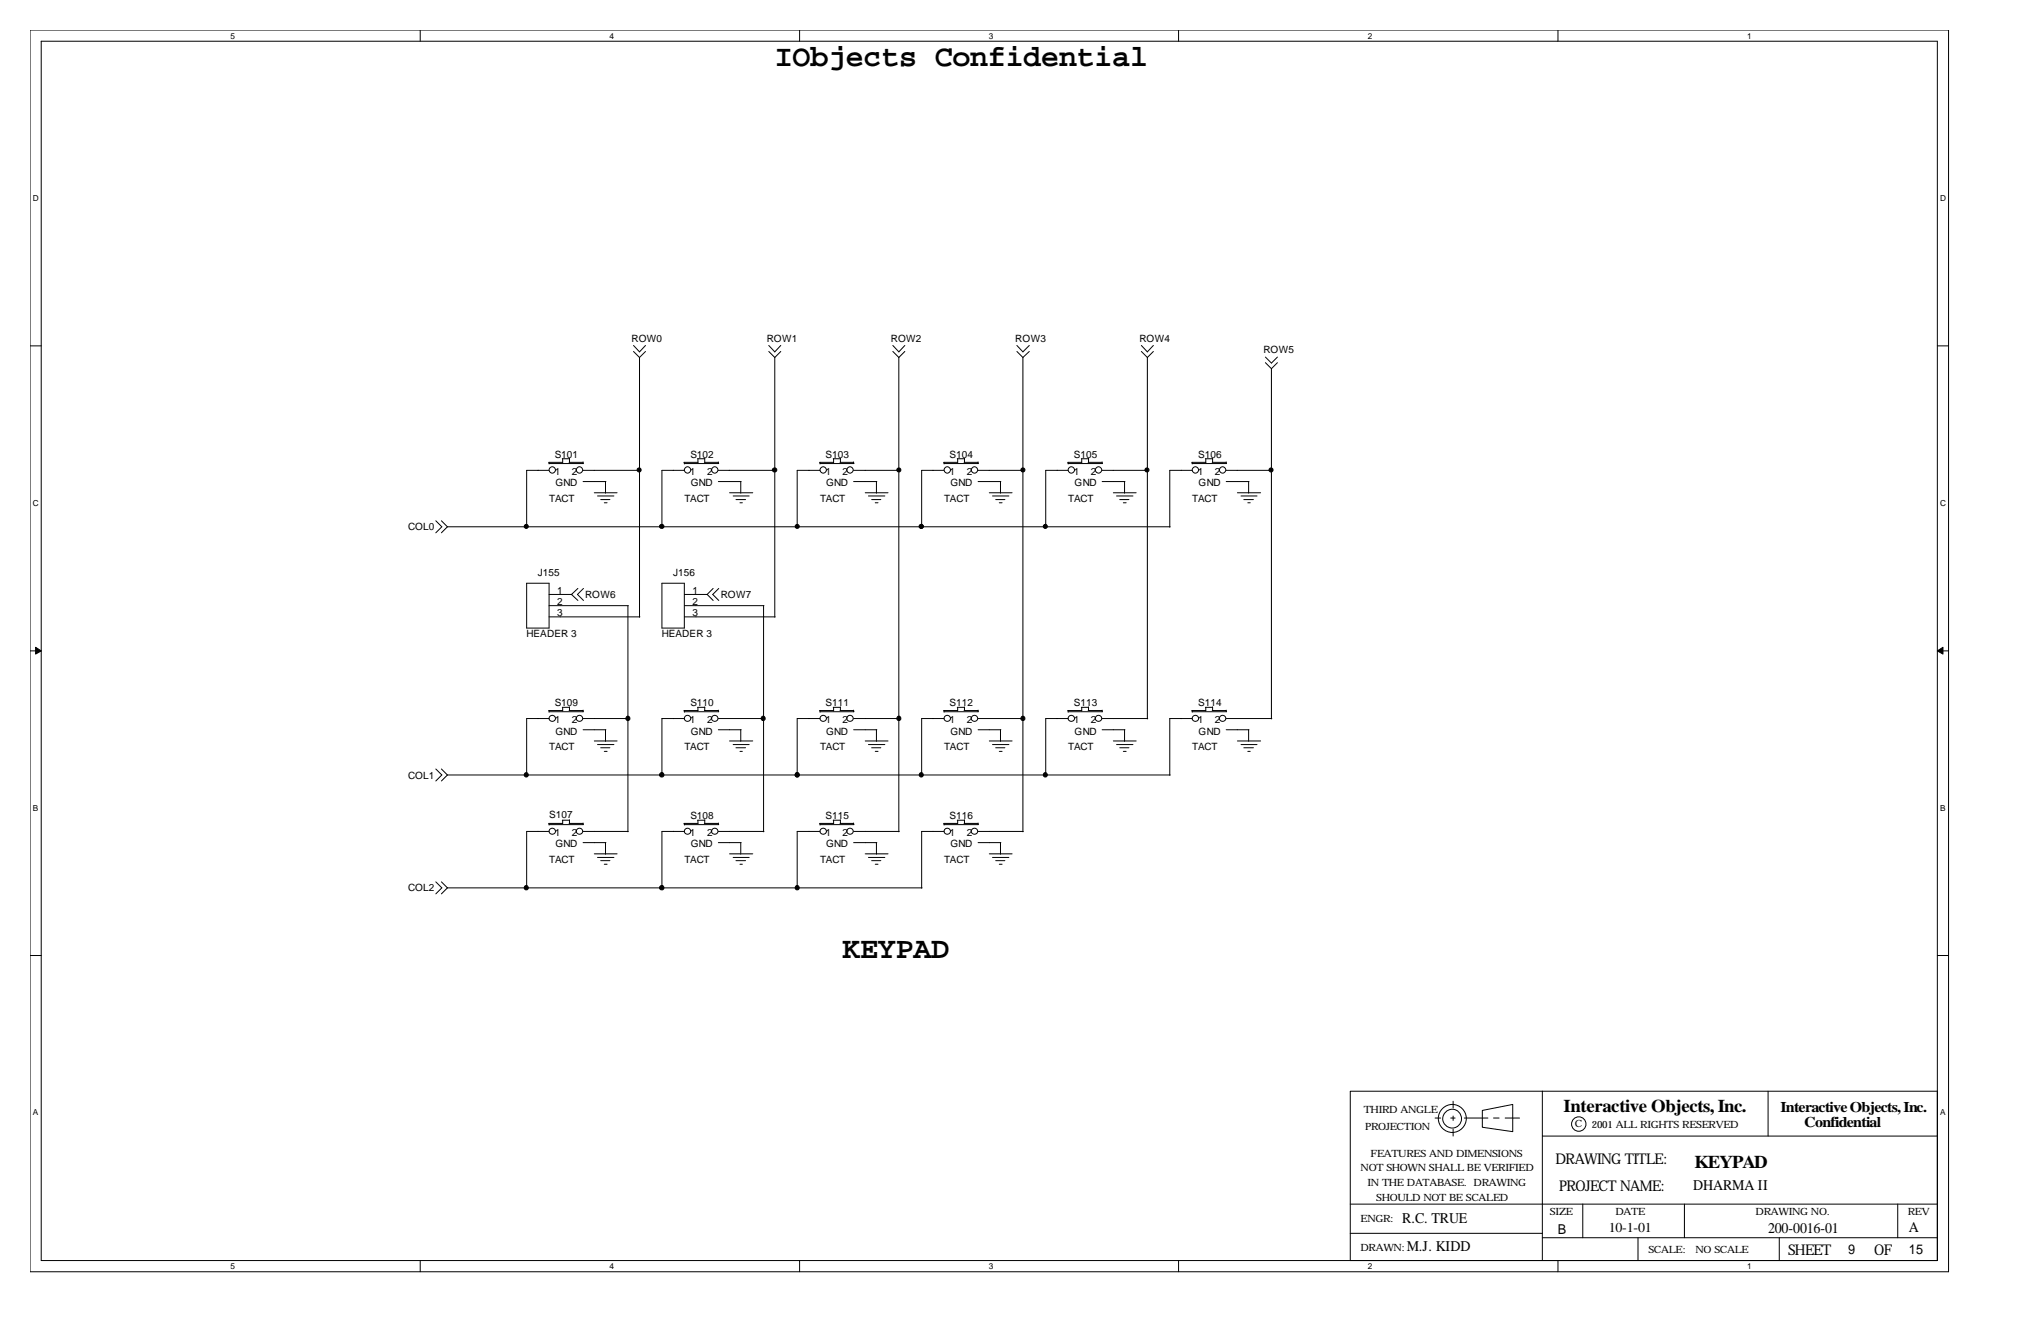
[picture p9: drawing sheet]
<svg xmlns="http://www.w3.org/2000/svg" width="432mm" height="279mm" viewBox="0 0 432 279" stroke-linecap="round" stroke-linejoin="round" font-family="sans-serif">
<g fill="none" stroke="#000" stroke-width=".21">
<path d="M6.3 6.4h405.9v262.6h-405.9zM8.7 8.7h401.2v257.9h-401.2zM88.9 6.4v2.3M169.2 6.4v2.3M249.3 6.4v2.3M329.6 6.4v2.3M6.3 73.2h2.4M134 74.3l1.3 1.3M134 73.1l1.3 1.3 1.3-1.3M135.3 75.6v55M136.6 74.3l-1.3 1.3M162.6 74.3l1.3 1.3"/>
<path d="M162.6 73.1l1.3 1.3 1.3-1.3M163.9 75.6v55M165.2 74.3l-1.3 1.3M188.9 74.3l1.3 1.3M188.9 73.1l1.3 1.3 1.2-1.3M190.2 75.6v100.3M191.4 74.3l-1.2 1.3M215.1 74.3l1.3 1.3M215.1 73.1l1.3 1.3 1.4-1.3M216.4 75.6v100.3M217.8 74.3l-1.4 1.3M241.5 74.3l1.2 1.3"/>
<path d="M241.5 73.1l1.2 1.3 1.3-1.3M242.7 75.6v76.5M244 74.3l-1.3 1.3M267.7 76.7l1.3 1.3M267.7 75.5l1.3 1.3 1.3-1.3M269 78v74.1M270.3 76.7l-1.3 1.3M409.9 73.2h2.3M116.1 97.8h2.9M116.2 98h7.2M116.2 99.5h-4.8v12M116.2 97.8v.3"/>
<path d="M119 97h1.5M119 97v.9M120.4 97.8h3M120.5 96.9v.9M123.4 99.5h12M123.4 97.7v.3M144.7 97.8h3M144.8 97.8v.3M144.8 98h7.3M144.8 99.5h-4.8v12M147.6 97h1.5M147.7 97v.9"/>
<path d="M149 97.8h3M149.1 96.9v.9M152 97.7v.3M152 99.5h11.9M173.4 97.8h3M173.5 98h7.2M173.5 99.5h-4.8v12M173.5 97.8v.3M176.3 97h1.5M176.4 97v.9M177.7 97.8h2.9M177.8 96.9v.9"/>
<path d="M180.6 99.5h9.6M180.6 97.7v.3M199.6 97.8h3M199.7 98h7.3M199.7 99.5h-4.7v12M199.7 97.8v.3M202.5 97h1.5M202.6 97v.9M204 97.8h2.9M204 96.9v.9M206.9 99.5h9.6M206.9 97.7v.3"/>
<path d="M225.9 97.8h3M226 98h7.3M226 99.5h-4.8v12M226 97.8v.3M228.8 97h1.5M228.9 97v.9M230.2 97.8h3M230.3 96.9v.9M233.2 99.5h9.6M233.2 97.7v.3M252.1 97.8h3M252.2 98h7.3"/>
<path d="M252.2 97.8v.3M252.2 99.5h-4.7v12M255 97h1.5M255.1 97v.9M256.5 97.8h2.9M256.5 96.9v.9M259.4 97.7v.3M259.4 99.5h9.7M92.2 110.2l1.3 1.2-1.3 1.3M93.4 110.2l1.3 1.2M94.7 111.4l-1.3 1.3M94.7 111.4h152.9"/>
<path d="M123.4 101.9h4.8M125.7 104.2h4.9M126.4 104.9h3.5M127.1 105.7h1.9M127.8 106.3h.6M128.1 101.9v2.4M152 101.9h4.8M154.3 104.2h5M155.1 104.9h3.4M155.7 105.7h2M156.5 106.3h.6M156.7 101.9v2.4"/>
<path d="M180.6 101.9h4.9M183 104.2h4.9M183.7 104.9h3.5M184.4 105.7h2M185.2 106.3h.6M185.4 101.9v2.4M206.9 101.9h4.9M209.3 104.2h4.8M210 104.9h3.4M210.7 105.7h1.9M211.4 106.3h.6M211.7 101.9v2.4"/>
<path d="M233.2 101.9h4.8M235.5 104.2h4.9M236.2 104.9h3.5M236.9 105.7h1.9M237.7 106.3h.6M237.9 101.9v2.4M259.4 101.9h4.8M261.8 104.2h4.9M262.6 104.9h3.3M263.1 105.7h2.1M264 106.3h.5M264.2 101.9v2.4"/>
<path d="M6.3 137.7h2.4M111.4 123.4h4.8v9.4h-4.8zM116.2 125.7h4.8M116.2 128.1h16.7M116.2 130.5h19.2M122.3 124.5l-1.4 1.2 1.4 1.3M123.4 124.5l-1.2 1.2 1.2 1.3M132.8 128.1v47.8M140 123.4h4.8v9.4h-4.8zM144.8 125.7h4.9M144.8 128.1h16.8M144.8 130.5h19.2"/>
<path d="M150.9 124.5l-1.3 1.2 1.3 1.3M152.1 124.5l-1.3 1.2 1.3 1.3M161.5 128.1v47.8M409.9 137.7h2.3M116.1 150.3h2.9M116.2 150.5h7.2M116.2 152h-4.8v12M116.2 150.3v.3M119 149.6h1.5M119 149.6v.8M120.4 150.3h3M120.5 149.5v.8"/>
<path d="M123.4 152h9.5M123.4 154.3h4.8M123.4 150.2v.3M125.7 156.7h4.9M126.4 157.5h3.5M127.1 158.2h1.9M127.8 158.9h.6M128.1 154.3v2.5M144.7 150.3h3M144.8 150.3v.3M144.8 150.5h7.3M144.8 152h-4.8v12"/>
<path d="M147.6 149.6h1.5M147.7 149.6v.8M149 150.3h3M149.1 149.5v.8M152 150.2v.3M152 152h9.6M152 154.3h4.8M154.3 156.7h5M155.1 157.5h3.4M155.7 158.2h2M156.5 158.9h.6M156.7 154.3v2.5"/>
<path d="M173.4 150.3h3M173.5 150.3v.3M173.5 150.5h7.2M173.5 152h-4.8v12M176.3 149.6h1.5M176.4 149.6v.8M177.7 150.3h2.9M177.8 149.5v.8M180.6 150.2v.3M180.6 152h9.6M180.6 154.3h4.9M183 156.7h4.9"/>
<path d="M183.7 157.5h3.5M184.4 158.2h2M185.2 158.9h.6M185.4 154.3v2.5M199.6 150.3h3M199.7 150.5h7.3M199.7 152h-4.7v12M199.7 150.3v.3M202.5 149.6h1.5M202.6 149.6v.8M204 150.3h2.9M204 149.5v.8"/>
<path d="M206.9 152h9.6M206.9 154.3h4.9M206.9 150.2v.3M209.3 156.7h4.8M210 157.5h3.4M210.7 158.2h1.9M211.4 158.9h.6M211.7 154.3v2.5M225.9 150.3h3M226 150.5h7.3M226 152h-4.8v12M226 150.3v.3"/>
<path d="M228.8 149.6h1.5M228.9 149.6v.8M230.2 150.3h3M230.3 149.5v.8M233.2 152h9.6M233.2 154.3h4.8M233.2 150.2v.3M235.5 156.7h4.9M236.2 157.5h3.5M236.9 158.2h1.9M237.7 158.9h.6M237.9 154.3v2.5"/>
<path d="M252.1 150.3h3M252.2 150.3v.3M252.2 150.5h7.3M252.2 152h-4.7v12M255 149.6h1.5M255.1 149.6v.8M256.5 150.3h2.9M256.5 149.5v.8M259.4 150.2v.3M259.4 152h9.7M259.4 154.3h4.8M261.8 156.7h4.9"/>
<path d="M262.6 157.5h3.3M263.1 158.2h2.1M264 158.9h.5M264.2 154.3v2.5M92.2 162.6l1.3 1.3-1.3 1.3M93.4 162.6l1.3 1.3M94.7 163.9l-1.3 1.3M94.7 163.9h152.9M116.1 174.2h2.9M116.2 174.4h7.2M116.2 175.9h-4.8v12M116.2 174.2v.3"/>
<path d="M119 173.5h1.5M119 173.5v.7M120.4 174.2h3M120.5 173.4v.8M123.4 175.9h9.5M123.4 178.2h4.8M123.4 174.1v.3M128.1 178.2v2.5M144.7 174.2h3M144.8 174.4h7.3M144.8 174.2v.3M144.8 175.9h-4.8v12"/>
<path d="M147.6 173.5h1.5M147.7 173.5v.7M149 174.2h3M149.1 173.4v.8M152 174.1v.3M152 175.9h9.6M152 178.2h4.8M156.7 178.2v2.5M173.4 174.2h3M173.5 174.4h7.2M173.5 175.9h-4.8v12M173.5 174.2v.3"/>
<path d="M176.3 173.5h1.5M176.4 173.5v.7M177.7 174.2h2.9M177.8 173.4v.8M180.6 175.9h9.6M180.6 178.2h4.9M180.6 174.1v.3M185.4 178.2v2.5M199.6 174.2h3M199.7 174.4h7.3M199.7 175.9h-4.7v12M199.7 174.2v.3"/>
<path d="M202.5 173.5h1.5M202.6 173.5v.7M204 174.2h2.9M204 173.4v.8M206.9 175.9h9.6M206.9 178.2h4.9M206.9 174.1v.3M211.7 178.2v2.5M92.2 186.5l1.3 1.3-1.3 1.3M93.4 186.5l1.3 1.3M94.7 187.8l-1.3 1.3M94.7 187.8h100.4"/>
<path d="M125.7 180.6h4.9M126.4 181.4h3.5M127.1 182h1.9M127.8 182.8h.6M154.3 180.6h5M155.1 181.4h3.4M155.7 182h2M156.5 182.8h.6M183 180.6h4.9M183.7 181.4h3.5M184.4 182h2M185.2 182.8h.6"/>
<path d="M209.3 180.6h4.8M210 181.4h3.4M210.7 182h1.9M211.4 182.8h.6M6.3 202.1h2.4M409.9 202.1h2.3M285.7 230.8h40.6v35.8h-40.6zM303.6 236.5h1.2M306.9 236.5h.9M307.4 232.9v1.5M307.4 236.1v.9M307.4 238.8v1.5"/>
<path d="M309.8 236.5h5M313.6 234.9l6.4-1.3v5.8l-6.4-1zM316 236.5h1.2M318.4 236.5h3.1M326.3 230.8h83.6M374.1 230.8v9.5M285.7 254.7h124.2M326.3 240.3h83.6M334.9 254.7v7.1M356.4 254.7v7.1M401.5 254.7v7.1M88.9 266.6v2.4"/>
<path d="M169.2 266.6v2.4M249.3 266.6v2.4M285.7 260.9h40.6M326.3 261.8h83.6M329.6 266.6v2.4M346.5 261.8v4.8M376.4 261.8v4.8"/>
<circle cx="116.8" cy="99.4" r=".67"/>
<circle cx="122.6" cy="99.4" r=".67"/>
<circle cx="145.5" cy="99.4" r=".67"/>
<circle cx="151.2" cy="99.4" r=".67"/>
<circle cx="174.2" cy="99.4" r=".67"/>
<circle cx="179.8" cy="99.4" r=".67"/>
<circle cx="200.4" cy="99.4" r=".67"/>
<circle cx="206.2" cy="99.4" r=".67"/>
<circle cx="226.7" cy="99.4" r=".67"/>
<circle cx="232.4" cy="99.4" r=".67"/>
<circle cx="252.9" cy="99.4" r=".67"/>
<circle cx="258.7" cy="99.4" r=".67"/>
<circle cx="116.9" cy="151.9" r=".66"/>
<circle cx="122.6" cy="151.9" r=".66"/>
<circle cx="145.5" cy="151.9" r=".66"/>
<circle cx="151.2" cy="151.9" r=".66"/>
<circle cx="174.2" cy="151.9" r=".66"/>
<circle cx="179.8" cy="151.9" r=".66"/>
<circle cx="200.4" cy="151.9" r=".66"/>
<circle cx="206.2" cy="151.9" r=".66"/>
<circle cx="226.7" cy="151.9" r=".66"/>
<circle cx="232.4" cy="151.9" r=".66"/>
<circle cx="252.9" cy="151.9" r=".66"/>
<circle cx="258.7" cy="151.9" r=".66"/>
<circle cx="116.9" cy="175.8" r=".66"/>
<circle cx="122.6" cy="175.8" r=".66"/>
<circle cx="145.5" cy="175.8" r=".66"/>
<circle cx="151.2" cy="175.8" r=".66"/>
<circle cx="174.2" cy="175.8" r=".66"/>
<circle cx="179.8" cy="175.8" r=".66"/>
<circle cx="200.4" cy="175.8" r=".66"/>
<circle cx="206.2" cy="175.8" r=".66"/>
<circle cx="307.2" cy="236.6" r="1.97"/>
<circle cx="307.3" cy="236.6" r="2.96"/>
<circle cx="334" cy="237.7" r="1.53"/>
</g>
<g fill="#000" stroke="#000" stroke-width=".21">
<path d="M7.5 136.9l1.2 .8-1.2 .6z" fill-rule="evenodd"/>
<path d="M409.9 137.7l1.2-.8v1.4z" fill-rule="evenodd"/>
<circle cx="135.2" cy="99.4" r=".43"/>
<circle cx="163.9" cy="99.4" r=".45"/>
<circle cx="190.2" cy="99.4" r=".43"/>
<circle cx="216.4" cy="99.4" r=".43"/>
<circle cx="242.6" cy="99.4" r=".43"/>
<circle cx="268.9" cy="99.4" r=".43"/>
<circle cx="111.3" cy="111.3" r=".43"/>
<circle cx="140" cy="111.3" r=".45"/>
<circle cx="168.7" cy="111.3" r=".43"/>
<circle cx="194.9" cy="111.3" r=".43"/>
<circle cx="221.1" cy="111.3" r=".43"/>
<circle cx="132.8" cy="151.9" r=".45"/>
<circle cx="161.4" cy="151.9" r=".45"/>
<circle cx="190.1" cy="151.9" r=".45"/>
<circle cx="216.4" cy="151.9" r=".45"/>
<circle cx="111.3" cy="163.9" r=".45"/>
<circle cx="140" cy="163.9" r=".47"/>
<circle cx="168.6" cy="163.9" r=".45"/>
<circle cx="194.9" cy="163.9" r=".45"/>
<circle cx="221.1" cy="163.9" r=".45"/>
<circle cx="111.3" cy="187.8" r=".45"/>
<circle cx="140" cy="187.8" r=".47"/>
<circle cx="168.6" cy="187.8" r=".45"/>
</g>
<g font-size="6.4">
<text x="163.9" y="14.1">IObjects Confidential</text>
<text x="178.2" y="202.7">KEYPAD</text>
</g>
<g font-size="3.8">
<text x="330.8" y="235.3">Interactive Objects, Inc.</text>
<text x="358.5" y="247">KEYPAD</text>
</g>
<g font-size="3.1">
<text x="376.7" y="235.3">Interactive Objects, Inc.</text>
<text x="381.7" y="238.4">Confidential</text>
<text x="329.1" y="246.3">DRAWING TITLE:</text>
<text x="329.9" y="251.8">PROJECT NAME:</text>
<text x="358.2" y="251.7">DHARMA II</text>
<text x="296.7" y="258.7">R.C. TRUE</text>
<text x="374.1" y="260.8">200-0016-01</text>
<text x="403.9" y="260.5">A</text>
<text x="297.6" y="264.6">M.J. KIDD</text>
<text x="378.3" y="265.4">SHEET</text>
<text x="396.5" y="265.4">OF</text>
</g>
<g font-size="2.9">
<text x="329.6" y="260.9">B</text>
<text x="340.4" y="260.6">10-1-01</text>
<text x="391" y="265.3">9</text>
<text x="403.9" y="265.3">15</text>
</g>
<g font-size="2.1">
<text x="133.6" y="72.3">ROW0</text>
<text x="162.2" y="72.3">ROW1</text>
<text x="188.5" y="72.3">ROW2</text>
<text x="214.8" y="72.3">ROW3</text>
<text x="241" y="72.3">ROW4</text>
<text x="267.3" y="74.7">ROW5</text>
<text x="117.3" y="96.9">S101</text>
<text x="117.3" y="100.5">1</text>
<text x="121" y="100.5">2</text>
<text x="146" y="100.5">1</text>
<text x="146" y="96.9">S102</text>
<text x="149.6" y="100.5">2</text>
<text x="174.7" y="96.9">S103</text>
<text x="174.7" y="100.5">1</text>
<text x="178.2" y="100.5">2</text>
<text x="200.9" y="96.9">S104</text>
<text x="200.9" y="100.5">1</text>
<text x="204.6" y="100.5">2</text>
<text x="227.2" y="96.9">S105</text>
<text x="227.2" y="100.5">1</text>
<text x="230.8" y="100.5">2</text>
<text x="253.4" y="100.5">1</text>
<text x="253.5" y="96.9">S106</text>
<text x="257" y="100.5">2</text>
<text x="116.2" y="106.2">TACT</text>
<text x="117.5" y="102.9">GND</text>
<text x="144.8" y="106.2">TACT</text>
<text x="146.1" y="102.9">GND</text>
<text x="173.5" y="106.2">TACT</text>
<text x="174.8" y="102.9">GND</text>
<text x="199.7" y="106.2">TACT</text>
<text x="201.1" y="102.9">GND</text>
<text x="226" y="106.2">TACT</text>
<text x="227.3" y="102.9">GND</text>
<text x="252.2" y="106.2">TACT</text>
<text x="253.6" y="102.9">GND</text>
<text x="86.4" y="112.2">COL0</text>
<text x="113.8" y="121.9">J155</text>
<text x="117.9" y="125.6">1</text>
<text x="142.4" y="121.9">J156</text>
<text x="146.5" y="125.6">1</text>
<text x="117.9" y="128">2</text>
<text x="117.9" y="130.4">3</text>
<text x="123.8" y="126.5">ROW6</text>
<text x="146.5" y="128">2</text>
<text x="146.5" y="130.4">3</text>
<text x="152.5" y="126.5">ROW7</text>
<text x="111.4" y="134.8">HEADER 3</text>
<text x="140" y="134.8">HEADER 3</text>
<text x="117.3" y="149.4">S109</text>
<text x="146" y="149.4">S110</text>
<text x="174.7" y="149.4">S111</text>
<text x="200.9" y="149.4">S112</text>
<text x="227.2" y="149.4">S113</text>
<text x="253.5" y="149.4">S114</text>
<text x="117.3" y="153">1</text>
<text x="117.5" y="155.4">GND</text>
<text x="121" y="153">2</text>
<text x="146" y="153">1</text>
<text x="146.1" y="155.4">GND</text>
<text x="149.6" y="153">2</text>
<text x="174.7" y="153">1</text>
<text x="174.8" y="155.4">GND</text>
<text x="178.2" y="153">2</text>
<text x="200.9" y="153">1</text>
<text x="201.1" y="155.4">GND</text>
<text x="204.6" y="153">2</text>
<text x="227.2" y="153">1</text>
<text x="227.3" y="155.4">GND</text>
<text x="230.8" y="153">2</text>
<text x="253.4" y="153">1</text>
<text x="253.6" y="155.4">GND</text>
<text x="257" y="153">2</text>
<text x="116.2" y="158.7">TACT</text>
<text x="144.8" y="158.7">TACT</text>
<text x="173.5" y="158.7">TACT</text>
<text x="199.7" y="158.7">TACT</text>
<text x="226" y="158.7">TACT</text>
<text x="252.2" y="158.7">TACT</text>
<text x="86.4" y="164.7">COL1</text>
<text x="116.2" y="173.1">S107</text>
<text x="146" y="173.2">S108</text>
<text x="174.7" y="173.2">S115</text>
<text x="200.9" y="173.2">S116</text>
<text x="117.3" y="176.9">1</text>
<text x="117.5" y="179.2">GND</text>
<text x="121" y="176.9">2</text>
<text x="146" y="176.9">1</text>
<text x="146.1" y="179.2">GND</text>
<text x="149.6" y="176.9">2</text>
<text x="174.7" y="176.9">1</text>
<text x="174.8" y="179.2">GND</text>
<text x="178.2" y="176.9">2</text>
<text x="200.9" y="176.9">1</text>
<text x="201.1" y="179.2">GND</text>
<text x="204.6" y="176.9">2</text>
<text x="116.2" y="182.5">TACT</text>
<text x="144.8" y="182.5">TACT</text>
<text x="173.5" y="182.5">TACT</text>
<text x="199.7" y="182.5">TACT</text>
<text x="86.4" y="188.6">COL2</text>
<text x="288.5" y="235.4">THIRD ANGLE</text>
<text x="288.8" y="238.9">PROJECTION</text>
<text x="333.2" y="238.4">C</text>
<text x="336.8" y="238.7">2001 ALL RIGHTS RESERVED</text>
<text x="290" y="244.7">FEATURES AND DIMENSIONS</text>
<text x="287.9" y="247.7">NOT SHOWN SHALL BE VERIFIED</text>
<text x="289.3" y="250.9">IN THE DATABASE. DRAWING</text>
<text x="291.2" y="254">SHOULD NOT BE SCALED</text>
<text x="327.9" y="257">SIZE</text>
<text x="341.8" y="257">DATE</text>
<text x="371.4" y="257">DRAWING NO.</text>
<text x="403.6" y="257">REV</text>
<text x="287.9" y="258.5">ENGR:</text>
<text x="287.9" y="264.5">DRAWN:</text>
<text x="348.7" y="264.9">SCALE:</text>
<text x="358.7" y="264.9">NO SCALE</text>
</g>
<g font-size="1.7">
<text x="48.8" y="8.2">5</text>
<text x="128.9" y="8.2">4</text>
<text x="209.2" y="8.2">3</text>
<text x="289.4" y="8.2">2</text>
<text x="369.7" y="8.2">1</text>
<text x="6.9" y="42.5">D</text>
<text x="410.5" y="42.5">D</text>
<text x="6.9" y="106.9">C</text>
<text x="410.5" y="106.9">C</text>
<text x="6.9" y="171.4">B</text>
<text x="410.5" y="171.4">B</text>
<text x="6.9" y="235.9">A</text>
<text x="410.5" y="235.9">A</text>
<text x="48.8" y="268.5">5</text>
<text x="128.9" y="268.5">4</text>
<text x="209.2" y="268.5">3</text>
<text x="289.4" y="268.5">2</text>
<text x="369.7" y="268.5">1</text>
</g>
</svg>
